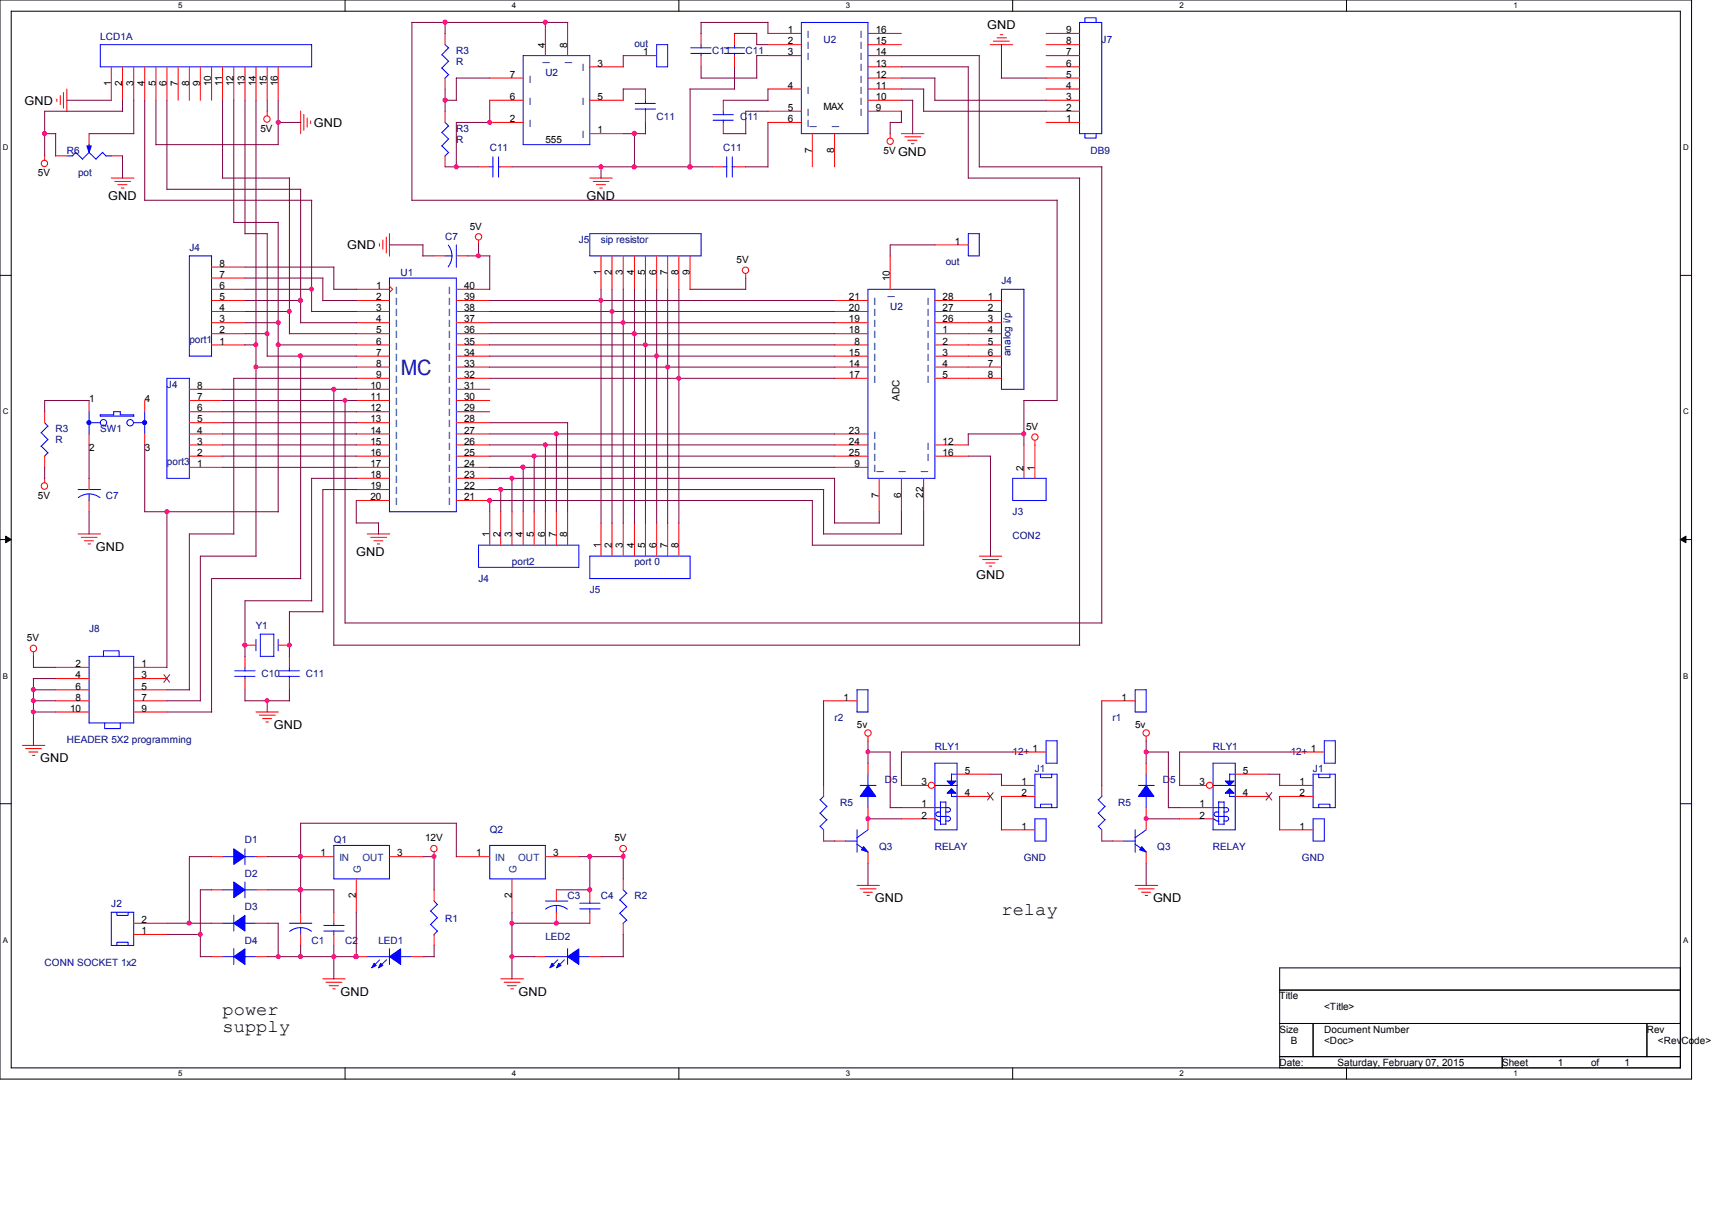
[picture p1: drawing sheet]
<svg xmlns="http://www.w3.org/2000/svg" width="297mm" height="210mm" viewBox="0 0 297 210" stroke-linecap="round" stroke-linejoin="round" font-family="sans-serif">
<path d="M0 0h293.5v187.3h-293.5zM1.9 1.9h289.6v183.4h-289.6z" fill="none" stroke="#000" stroke-width=".17"/>
<g fill="#fff">
<path d="M30.9 .2h.8v1.5h-.8z"/>
<path d="M30.9 185.5h.8v1.6h-.8z"/>
</g>
<path d="M59.9 0v1.9M59.9 185.3v2" fill="none" stroke="#000" stroke-width=".17"/>
<g fill="#fff">
<path d="M88.8 .2h.8v1.5h-.8z"/>
<path d="M88.8 185.5h.8v1.6h-.8z"/>
</g>
<path d="M117.8 0v1.9M117.8 185.3v2" fill="none" stroke="#000" stroke-width=".17"/>
<g fill="#fff">
<path d="M146.7 .2h.8v1.5h-.8z"/>
<path d="M146.7 185.5h.8v1.6h-.8z"/>
</g>
<path d="M175.7 0v1.9M175.7 185.3v2" fill="none" stroke="#000" stroke-width=".17"/>
<g fill="#fff">
<path d="M204.6 .2h.8v1.5h-.8z"/>
<path d="M204.6 185.5h.8v1.6h-.8z"/>
</g>
<path d="M233.6 0v1.9M233.6 185.3v2" fill="none" stroke="#000" stroke-width=".17"/>
<g fill="#fff">
<path d="M262.6 .2h.7v1.5h-.7z"/>
<path d="M262.6 185.5h.7v1.6h-.7z"/>
<path d="M.5 24.8h1v1.6h-1z"/>
<path d="M292 24.8h1v1.6h-1z"/>
<path d="M.5 70.7h1v1.5h-1z"/>
<path d="M292 70.7h1v1.5h-1z"/>
</g>
<path d="M0 47.8h1.9M291.5 47.8h2" fill="none" stroke="#000" stroke-width=".17"/>
<g fill="#fff">
<path d="M.5 116.5h.9v1.6h-.9z"/>
<path d="M292 116.5h.9v1.6h-.9z"/>
</g>
<path d="M0 93.6h1.9M291.5 93.6h2" fill="none" stroke="#000" stroke-width=".17"/>
<path d="M1 93l.9 .6-.9 .6zM291.5 93.6l1-.6v1.2z" fill="#000" stroke="#000" stroke-width=".17"/>
<g fill="#fff">
<path d="M.5 162.4h.9v1.5h-.9z"/>
<path d="M292 162.4h.9v1.5h-.9z"/>
</g>
<path d="M0 139.5h1.9M291.5 139.5h2M222 168h69.5v17.3h-69.5zM222 171.8h69.5M222 177.6h69.5M227.8 177.6v5.8M285.7 177.6v5.8M222 183.4h69.5M260.6 183.4v1.9" fill="none" stroke="#000" stroke-width=".17"/>
<g fill="none" stroke="#f00" stroke-width=".17">
<path d="M9.9 17.2v.4M10.5 16.6v1.6M11 16v2.8M11.6 15.5v3.8M19.3 11.6v5.8M21.3 11.6v5.8M23.2 11.6v5.8M25.1 11.6v5.8M27.1 11.6v5.8M29 11.6v5.8M30.9 11.6v5.8M32.9 11.6v5.8"/>
<path d="M34.8 11.6v5.8M36.7 11.6v5.8M38.6 11.6v5.8M40.6 11.6v5.8M42.5 11.6v5.8M44.4 11.6v5.8M46.4 11.6v5.8M46.4 19.3v.8M48.3 11.6v5.8M52.2 19.3v3.9M52.7 19.9v2.7M77.2 5.8v1.9"/>
<path d="M77.2 13.5v2M77.2 19.3v2M85 17.4h5.8M85 13.5h5.8M94.6 3.9v5.8M98.5 3.9v5.8M102.3 17.4h5.8M102.3 11.6h5.8M108.1 9.7h5.8M112 15.5v1.9M112 19.3v2M121.6 5.8v1.9"/>
<path d="M121.6 9.7v1.9M125.5 17.4v1.9M127.4 5.8v1.9M127.4 9.7v1.9M133.2 7.7h5.8M133.2 9.7h5.8M133.2 19.3h5.8M133.2 15.5h5.8M133.2 5.8h5.8M150.6 7.7h5.8M150.6 9.7h5.8M150.6 19.3h5.8"/>
<path d="M150.6 17.4h5.8M150.6 15.5h5.8M150.6 13.5h5.8M150.6 11.6h5.8M150.6 5.8h5.8M171.8 7.7h3.9M172.3 7.2h2.8M173 6.6h1.6M173.5 6h.4M181.5 7.7h5.8M181.5 9.7h5.8M181.5 19.3h5.8"/>
<path d="M181.5 17.4h5.8M181.5 15.5h5.8M181.5 13.5h5.8M181.5 11.6h5.8M181.5 5.8h5.8M7.7 27v.8M9.7 27.1h1.9M15.5 23.2v1.9M19.3 30.9h3.9M19.3 27.1h2M19.9 31.5h2.7M20.4 32h1.6"/>
<path d="M21 32.6h.5M53.3 20.5v1.6M53.9 21v.5M77.2 27.1v1.9M83 29h2M85 21.3h5.8M86.9 29h1.9M102.3 30.9h3.9M102.3 23.2h5.8M102.9 31.5h2.8M103.5 32h1.5M104.1 32.6h.4"/>
<path d="M123.6 29h1.9M125.5 21.3v1.9M127.4 29h2M133.2 21.3h5.8M140.9 23.2v5.8M144.8 23.2v5.8M154.4 23.2v.8M156.4 23.2h3.9M157 23.7h2.7M157.5 24.3h1.6M158.1 24.9h.4M181.5 21.3h5.8"/>
<path d="M36.7 50.2h5.8M36.7 52.2h5.8M36.7 54.1h5.8M36.7 56h5.8M36.7 57.9h5.8M36.7 59.9h5.8M36.7 48.3h5.8M36.7 46.4h5.8M61.8 50.2h5.8M61.8 52.2h5.8M61.8 54.1h5.8M61.8 56h5.8"/>
<path d="M61.8 57.9h5.8M61.8 59.9h5.8M65.8 42.3v.4M66.4 41.7v1.6M67 41.1v2.8M67.6 40.6v3.8M67.6 49.7l.5 .5-.5 .6M75.3 44.4h1.9M79.2 50.2h5.8M79.2 52.2h5.8M79.2 54.1h5.8M79.2 56h5.8"/>
<path d="M79.2 57.9h5.8M79.2 59.9h5.8M79.2 44.4h1.9M83 41.7v.8M104.3 44.4v5.8M106.2 44.4v5.8M108.1 44.4v5.8M110.1 44.4v5.8M112 44.4v5.8M113.9 44.4v5.8M115.8 44.4v5.8M117.8 44.4v5.8"/>
<path d="M119.7 44.4v5.8M129.4 47.5v.8M144.8 52.2h5.8M144.8 54.1h5.8M144.8 56h5.8M144.8 57.9h5.8M144.8 59.9h5.8M154.4 44.4v5.8M162.2 52.2h11.5M162.2 54.1h11.5M162.2 56h11.5M162.2 57.9h11.5"/>
<path d="M162.2 59.9h11.5M162.2 42.5h5.8M7.7 71.5v1.9M7.7 79.2v1.9M15.5 69.5v2M15.5 75.3v1.9M25.1 69.5v2M25.1 75.3v1.9M32.9 67.6h5.7M32.9 69.5h5.7M32.9 71.5h5.7M32.9 73.4h5.7"/>
<path d="M32.9 75.3h5.7M32.9 77.2h5.7M32.9 79.2h5.7M61.8 61.8h5.8M61.8 63.7h5.8M61.8 65.7h5.8M61.8 67.6h5.8M61.8 69.5h5.8M61.8 71.5h5.8M61.8 73.4h5.8M61.8 75.3h5.8M61.8 77.2h5.8"/>
<path d="M61.8 79.2h5.8M79.2 61.8h5.8M79.2 63.7h5.8M79.2 65.7h5.8M79.2 67.6h5.8M79.2 69.5h5.8M79.2 71.5h5.8M79.2 73.4h5.8M79.2 75.3h5.8M79.2 77.2h5.8M79.2 79.2h5.8M144.8 61.8h5.8"/>
<path d="M144.8 63.7h5.8M144.8 65.7h5.8M144.8 75.3h5.8M144.8 77.2h5.8M144.8 79.2h5.8M162.2 61.8h11.5M162.2 63.7h11.5M162.2 65.7h11.5M162.2 77.2h5.8M162.2 79.2h5.8M177.6 77.2v5.8M179.5 76.5v6.5"/>
<path d="M7.7 83v.8M13.5 92.7h3.9M14.1 93.3h2.7M14.6 93.9h1.6M15.3 94.4h.4M15.5 83v2M15.5 86.9v1.9M32.9 81.1h5.7M61.8 81.1h5.8M61.8 83h5.8M61.8 85h5.8M61.8 86.9h5.8"/>
<path d="M63.7 92.7h3.9M64.3 93.3h2.8M64.9 93.9h1.5M65.4 94.4h.5M79.2 81.1h5.8M79.2 83h5.8M79.2 85h5.8M79.2 86.9h5.8M85 88.8v5.8M86.9 88.8v5.8M88.8 88.8v5.8M90.8 88.8v5.8"/>
<path d="M92.7 88.8v5.8M94.6 88.8v5.8M96.5 88.8v5.8M98.5 88.8v5.8M104.3 90.8v5.7M106.2 90.8v5.7M108.1 90.8v5.7M110.1 90.8v5.7M112 90.8v5.7M113.9 90.8v5.7M115.8 90.8v5.7M117.8 90.8v5.7"/>
<path d="M144.8 81.1h5.8M152.5 83v5.8M156.4 83v5.8M160.2 83v5.8M169.9 96.5h3.9M170.5 97.1h2.7M171 97.7h1.6M171.6 98.3h.4M5.8 113.2v.8M9.7 115.8h5.8M9.7 117.8h5.8M9.7 119.7h5.8"/>
<path d="M23.2 115.8h5.8M23.2 117.8h5.8M23.2 119.7h5.8M42.5 112h1.9M42.5 113.9v1.9M42.5 117.8v1.9M48.3 112h1.9M50.2 113.9v1.9M50.2 117.8v1.9M3.9 129.4h3.9M4.4 129.9h2.8M5 130.5h1.6"/>
<path d="M5.6 131.1h.5M9.7 123.6h5.8M9.7 121.6h5.8M23.2 123.6h5.8M23.2 121.6h5.8M44.4 123.6h3.9M45 124.1h2.8M45.6 124.7h1.5M46.1 125.3h.5M142.9 121.6h5.8M142.9 136.3v1.9M150.6 127.8v.8"/>
<path d="M150.6 132.5v1.9M156.4 136.3h4.6M166 134.4h5.8M166 138.2h5.8M173.7 136.3h5.8M173.7 138.2h5.8M175.7 130.5h5.8M191.1 136.3v1.9M191.1 121.6h5.8M198.8 127.8v.8M198.8 132.5v1.9M204.6 136.3h4.7"/>
<path d="M214.3 134.4h5.8M214.3 138.2h5.8M222 136.3h5.8M222 138.2h5.8M223.9 130.5h5.8M36.7 148.7h1.9M36.7 154.4h1.9M44.4 148.7h2M44.4 154.4h2M52.2 158.3v1.9M52.2 148.7h5.7M57.9 158.3v1.9"/>
<path d="M61.8 152.5v5.8M67.6 148.7h5.8M75.3 147.9v.8M75.3 154.4v2M79.2 148.7h5.8M88.8 152.5v5.8M94.6 148.7h5.8M96.5 154.4v2M96.5 158.3v1.9M102.3 154.4v2M102.3 158.3v1.9M108.1 147.9v.8"/>
<path d="M108.1 152.5v1.9M142.9 144v2M144.8 146h1.9M148.7 153.7h3.9M149.2 154.3h2.8M149.8 154.9h1.5M150.4 155.4h.4M150.6 140.2v3.8M150.6 147.9v1.9M156.4 140.2h5.8M156.4 142.1h5.8M173.7 144h5.8"/>
<path d="M191.1 144v2M193 146h2M196.9 153.7h3.9M197.5 154.3h2.7M198 154.9h1.6M198.7 155.4h.4M198.8 140.2v3.8M198.8 147.9v1.9M204.6 140.2h5.8M204.6 142.1h5.8M222 144h5.8M23.2 160.2h5.8"/>
<path d="M23.2 162.2h5.8M36.7 160.2h1.9M36.7 166h1.9M44.4 160.2h2M44.4 166h2M52.2 162.2v1.9M56 169.9h3.9M56.6 170.5h2.7M57.1 171.1h1.6M57.7 171.6h.5M57.9 162.2v1.9M61.8 166h1.9"/>
<path d="M71.5 166h1.9M75.3 162.2v1.9M86.9 169.9h3.9M87.5 170.5h2.7M88 171.1h1.6M88.6 171.6h.5M92.7 166h1.9M102.3 166h2M108.1 160.2v2"/>
<circle cx="7.7" cy="28.4" r=".55"/>
<circle cx="46.3" cy="20.7" r=".55"/>
<circle cx="154.4" cy="24.5" r=".55"/>
<circle cx="83" cy="41.1" r=".55"/>
<circle cx="129.3" cy="46.9" r=".55"/>
<circle cx="179.5" cy="75.9" r=".55"/>
<circle cx="7.7" cy="84.3" r=".56"/>
<circle cx="5.8" cy="112.5" r=".56"/>
<circle cx="150.6" cy="127.2" r=".55"/>
<circle cx="161.6" cy="136.3" r=".54"/>
<circle cx="198.8" cy="127.2" r=".55"/>
<circle cx="209.9" cy="136.3" r=".54"/>
<circle cx="75.3" cy="147.3" r=".55"/>
<circle cx="108.1" cy="147.3" r=".56"/>
</g>
<g fill="none" stroke="#00f" stroke-width=".17">
<path d="M17.4 7.7h36.7v3.9h-36.7zM76.7 9.5l1.2 1.2M76.7 11.8l1.2 1.2M77.2 7.7l.7 .6M77.8 8.3l-1.2 1.2M77.8 10.6l-1.2 1.3M77.8 13l-.6 .6M90.8 9.7h11.5v15.4h-11.5zM110.2 17.9h3.5M110.2 18.9h3.5M112 17.4v.6M112 18.9v.4"/>
<path d="M113.9 7.7h1.9v3.9h-1.9zM119.8 8.3h3.6M119.8 9.3h3.6M121.6 7.7v.6M121.6 9.2v.5M123.7 19.9h3.5M125.5 19.3v.6M125.6 8.3h3.6M125.6 9.3h3.6M127.4 7.7v.6M127.4 9.2v.5M139 3.9h11.6v19.3h-11.6z"/>
<path d="M187.3 3.9h3.8v19.3h-3.8zM188.2 3.9v-.8h2v.8M11.6 27.1h1M13.1 26.5l1.3 1.1M13.2 26.4l-.6 .7M15.5 26.5l1.2 1.1M15.5 25.1v.4M15.5 26.4l-1.2 1.2M17.8 26.5l.6 .6M17.8 26.4l-1.2 1.2M18.4 27.1h.9M76.7 23l1.2 1.2"/>
<path d="M76.7 25.3l1.2 1.2M77.2 21.3l.7 .6M77.8 21.8l-1.2 1.2M77.8 24.1l-1.2 1.3M77.8 26.5l-.6 .6M85 29h.6M85.5 27.2v3.5M86.4 29h.5M86.5 27.2v3.5M123.7 20.9h3.5M125.5 29h.6M125.5 20.8v.5"/>
<path d="M126.1 27.2v3.5M127 29h.4M127 27.2v3.5M188.2 23.2v.8h2v-.8M32.9 44.4h3.8v17.4h-3.8zM67.6 48.3h11.6v40.5h-11.6zM77.2 44.4h1.2M77.8 42.5l.4 .7 .2 1.2M78.4 44.4l-.1 .8-.6 1.1M79.2 42.5v3.9M102.3 40.6h19.3v3.8h-19.3zM150.6 50.2h11.6v32.8h-11.6z"/>
<path d="M168 40.6h1.9v3.8h-1.9zM173.7 50.2h3.9v17.4h-3.9zM7.2 75.1l1.1 1.2M7.2 77.4l1.1 1.2M7.7 73.4l.6 .6M8.3 74l-1.2 1.1M8.3 76.3l-1.2 1.2M8.3 78.6l-.6 .6M15.4 73.4h2M15.5 71.5v3.9M17.4 72h2.3M17.4 72.2h5.8"/>
<path d="M17.4 72v.3M19.7 71.5h1.2M19.7 71.5v.6M20.8 72h2.4M20.9 71.4v.6M23.2 72v.2M23.2 73.4h1.9M25.1 71.5v3.9M29 65.7h3.9v17.3h-3.9zM13.5 85h3.9M15.5 85.7l.8 .1 1.1 .6M15.5 85.7l-1.2 .3-.7 .4"/>
<path d="M15.5 85.7v1.2M83 94.6h17.4v3.9h-17.4zM102.3 96.5h17.4v3.9h-17.4zM175.7 83h5.8v3.9h-5.8zM15.5 113.9h7.7v11.6h-7.7zM17.9 113.9v-1h2.8v1M40.7 116.4h3.5M40.7 117.4h3.5M42.5 115.8v.7M42.5 117.3v.5M44.4 111v1.9M45.2 113.9h2.3"/>
<path d="M47.5 110v3.9M47.5 110.1h-2.4l.1 3.9M48.3 111v1.9M48.4 116.4h3.5M48.4 117.4h3.5M50.2 115.8v.7M50.2 117.3v.5M148.7 119.7h1.9v3.9h-1.9zM196.9 119.7h1.9v3.9h-1.9zM18.2 125.5v.9h2.7v-.9M142.2 138.8l1.2 1.2M142.9 138.2l-.6 .6"/>
<path d="M143.5 139.9l-1.2 1.2M149.2 136.3h2.8M150.6 134.3v2M150.6 138.2v2M162.2 132.5h3.8v11.5h-3.8zM162.2 136.3h3.9M163.1 139.2h1M163.2 139.2v3.9M164.1 139.1v3.9M165.1 134.3v1.3M165.1 137.7v.6M165.1 134.4h1"/>
<path d="M165.1 138.2h1M179.5 134.4h3.9v5.8h-3.9zM180.5 134.4v.6h2v-.6M181.5 128.6h1.9v3.9h-1.9zM190.5 138.8l1.2 1.2M191.2 138.2l-.7 .6M191.7 139.9l-1.2 1.2M197.5 136.3h2.7M198.8 134.3v2M198.8 138.2v2M210.4 132.5h3.9v11.5h-3.9zM210.4 136.3h3.9"/>
<path d="M211.4 139.2h.9M211.4 139.2v3.9M212.3 139.1v3.9M213.3 134.4h1M213.3 138.2h1M213.3 134.3v1.3M213.3 137.7v.6M227.8 134.4h3.8v5.8h-3.8zM228.8 134.4v.6h1.9v-.6M229.7 128.6h1.9v3.9h-1.9zM19.3 158.3h3.9v5.8h-3.9zM20.3 158.3v.6h1.9v-.6"/>
<path d="M38.6 148.7h2M38.6 154.4h2M40.6 158.8v2.8M42.5 147.3v2.8M42.5 153.1v2.7M42.5 148.7h1.9M42.5 154.4h1.9M57.9 146.7h9.7v5.8h-9.7zM74.7 158.1l1.2 1.2M75.3 156.4l.6 .6M75.9 157l-1.2 1.2M75.9 159.3l-1.2 1.2"/>
<path d="M85 146.7h9.6v5.8h-9.6zM94.6 156.4h3.9M96.5 157.1l.8 .1 1.1 .6M96.5 157.1l-1.2 .3-.7 .4M96.5 157.1v1.3M100.6 157.7h3.5M100.6 156.8h3.5M102.3 156.4v.4M102.3 157.7v.6M107.5 156.2l1.3 1.2M107.5 158.5l1.3 1.2M108.1 154.4l.7 .7"/>
<path d="M108.7 155l-1.2 1.2M108.7 157.4l-1.2 1.1M108.7 159.7l-.6 .6M142.2 143.4l.7 .6M142.2 141.1l1.2 1.2M143.5 142.2l-1.2 1.2M146.7 146h2M148.7 144v3.9M148.7 146.5l1.9 1.4M150.6 144l-2 1.4M162.2 142.1l.3 .2M162.2 140.2h2.3"/>
<path d="M162.6 142.3l.2 .2h.4M162.7 140.9h.5M162.7 140.9a.38 .38 0 0 0-.4 .4 .38 .38 0 0 0 .4 .4h1.8M163.2 143h.9M164.5 140.2a.38 .38 0 0 1 .4 .3 .38 .38 0 0 1-.4 .4h-.5M164.5 141.7a.4 .4 0 0 1 .4 .4 .4 .4 0 0 1-.4 .4h-.5M179.5 142.1h2v3.9h-2zM180.5 140.2v-.6h2v.6M190.5 143.4l.6 .6M190.5 141.1l1.2 1.2M191.7 142.2l-1.2 1.2M194.9 146h2"/>
<path d="M196.9 146.5l2 1.4M196.9 144v3.9M198.8 144l-1.9 1.4M210.4 142.1l.4 .2M210.4 140.2h2.4M210.9 142.3l.2 .2h.4M210.9 140.9h.5M211 140.9a.38 .38 0 0 0-.4 .4 .38 .38 0 0 0 .4 .4h1.8M211.4 143h1M212.8 140.2a.38 .38 0 0 1 .3 .3 .38 .38 0 0 1-.3 .4h-.5M212.8 141.7a.4 .4 0 0 1 .3 .4 .4 .4 0 0 1-.3 .4h-.5M227.8 142.1h1.9v3.9h-1.9z"/>
<path d="M228.8 140.2v-.6h1.9v.6M20.3 164.1v-.6h1.9v.6M38.6 160.2h2M38.6 166h2M40.6 164.6v2.8M42.5 160.2h1.9M42.5 166h1.9M50.2 160.2h3.9M52.2 161l1.1 .2 .7 .4M52.2 161l-.9 .1-1 .5M52.2 161v1.2M56.2 161.6h3.5"/>
<path d="M56.2 160.6h3.5M57.9 160.2v.5M57.9 161.5v.7M63.7 166h3.9M65.9 166.6l-1.2 1.2M67.1 166.6l-1.3 1.2M67.6 164.6v2.8M69.5 166h2M74.7 160.4l1.2 1.2M75.9 161.6l-.6 .6M94.6 166h3.9M96.8 166.6l-1.2 1.2"/>
<path d="M97.9 166.6l-1.2 1.2M98.5 164.6v2.8M100.4 166h1.9"/>
<circle cx="17.9" cy="73.4" r=".55"/>
<circle cx="22.6" cy="73.4" r=".56"/>
</g>
<g fill="#00f" stroke="#00f" stroke-width=".17">
<path d="M15.1 25.3h.7l-.3 1.2z"/>
<path d="M165.1 136.9l.7 .8h-1.5z"/>
<path d="M164.3 135.6h1.5l-.7 .7z"/>
<path d="M149.8 146.9l.8 1-1.2-.4z"/>
<path d="M198.1 146.9l.7 1-1.1-.4z"/>
<path d="M213.3 136.9l.8 .8h-1.5z"/>
<path d="M212.6 135.6h1.5l-.8 .7z"/>
<path d="M40.6 160.2l1.9-1.3v2.7z" fill-rule="evenodd"/>
<path d="M40.6 147.3l1.9 1.4-1.9 1.3z" fill-rule="evenodd"/>
<path d="M40.6 166l1.9-1.3v2.7z" fill-rule="evenodd"/>
<path d="M40.6 153.1l1.9 1.3-1.9 1.4z" fill-rule="evenodd"/>
<path d="M67.6 166l1.9-1.3v2.7z" fill-rule="evenodd"/>
<path d="M64.9 167.2l.4 .4-.8 .4z" fill-rule="evenodd"/>
<path d="M66 167.2l.4 .4-.7 .4z" fill-rule="evenodd"/>
<path d="M198.8 136.3l1.4 1.9h-2.7z" fill-rule="evenodd"/>
<path d="M98.5 166l1.9-1.3v2.7z" fill-rule="evenodd"/>
<path d="M95.8 167.2l.3 .4-.7 .4z" fill-rule="evenodd"/>
<path d="M96.9 167.2l.4 .4-.8 .4z" fill-rule="evenodd"/>
<path d="M150.6 136.3l1.3 1.9h-2.7z" fill-rule="evenodd"/>
<circle cx="25.1" cy="73.3" r=".36"/>
<circle cx="15.4" cy="73.3" r=".36"/>
</g>
<path d="M28.4 117l1.1 1.5M29.5 117l-1.1 1.5M171.3 137.5l1 1.4M172.3 137.5l-1 1.4M219.6 137.5l1.1 1.4M220.7 137.5l-1.1 1.4" fill="none" stroke="#804000" stroke-width=".17"/>
<g fill="none" stroke="#800040" stroke-width=".17">
<path d="M11.6 17.4h7.7M21.3 17.4v1.9M21.3 19.3h-13.6v7.8M23.2 17.4v5.8M25.1 17.4v17.4M27.1 17.4v7.7M29 17.4v15.5M38.6 17.4v13.5M40.6 17.4v21.3M42.5 17.4v23.2M44.4 17.4v79.2M46.4 17.4v1.9"/>
<path d="M48.3 17.4v7.7M71.4 3.9h27.1M71.5 3.9v30.9M77.2 3.9v1.9M77.2 15.5v3.8M77.2 17.4h2M79.2 13.5v3.9M79.2 13.5h5.8M85 17.4v3.9M108.1 9.7v1.9M108.1 15.4v2M108.1 15.5h3.9"/>
<path d="M119.7 15.5h7.7M119.7 15.5v13.5M121.6 3.9h11.6M121.6 13.5h9.7M121.6 3.9v1.9M121.6 11.6v2M125.5 17.4h7.8M127.4 5.8h3.9M127.4 11.6v3.9M131.2 7.7h2M131.3 5.8v1.9M131.3 9.6v3.9"/>
<path d="M131.3 9.7h2M133.2 3.9v1.9M133.2 15.4v2M133.3 19.3h-3.9v3.9M156.3 11.6h11.7v19.3M156.4 15.5h3.9M156.4 17.4h2M156.4 13.5h5.8M156.4 19.3v2M156.4 9.7h13.5M158.3 17.4v5.8M160.2 15.5v3.8"/>
<path d="M160.2 19.3h21.3M162.2 17.4h19.3M162.2 13.5v3.9M169.9 9.7v19.3M173.7 13.5h7.8M173.7 7.7v5.9M7.7 23.2h2M9.7 23.2v3.9M15.5 23.2h7.7M21.3 27.1v3.8M25.1 34.8h29M27.1 25.1h21.2"/>
<path d="M29 32.9h23.2M38.6 30.9h11.6M40.6 38.6h7.7M48.3 38.6v50.3M48.3 21.3h3.9M50.2 30.9v27.1M52.2 32.9v23.1M54.1 34.8v19.3M71.5 34.8h111.9M77.2 29h5.8M85 21.3h-5.8v7.7M88.8 29h34.8"/>
<path d="M104.3 29v1.9M108.1 23.2h3.9M110.1 23.2v5.8M112 21.3v1.9M125.5 23.2h3.9M129.3 29h3.9M133.2 21.3v7.7M154.4 21.3h2M154.4 21.2v2M168 30.9h19.3M169.9 29h21.3M183.4 34.7v34.8h-5.8"/>
<path d="M187.3 30.9v81.1M191.1 29v79.2M42.5 59.9h1.9M42.5 46.4h15.5M42.5 52.2h9.7M42.5 48.3h13.5M42.5 54.1h7.7M42.5 50.2h11.6M42.5 56h5.8M42.5 57.9h3.9M42.5 40.6h3.9M46.4 40.6v21.2"/>
<path d="M48.3 59.9h13.5M50.2 57.9h11.6M52.2 56h9.6M54.1 54.1h7.7M56 48.3v3.9M56 52.2h5.8M57.9 46.4v3.8M57.9 50.2h3.9M67.6 42.5h5.8M73.3 44.4h2M73.4 42.5v1.9M81.1 44.4h3.9"/>
<path d="M83 42.5v1.9M85 52.2h59.8M85 54.1h59.8M85 56h59.8M85 57.9h59.8M85 59.9h59.8M85 44.4v5.8M104.3 50.2v40.6M106.2 50.2v40.6M108.1 50.2v40.6M110.1 50.2v40.6M112 50.2v40.6"/>
<path d="M113.9 50.2v40.6M115.8 50.2v40.6M117.8 50.2v40.6M119.7 50.2h9.7M129.4 48.3v1.9M162.2 42.5h-7.8v1.9M15.5 77.2v5.9M15.5 69.5h-7.8v2M25.1 77.2v11.6M38.6 71.5h23.2M38.6 73.4h23.2M38.6 75.3h23.2"/>
<path d="M38.6 79.2h23.2M38.6 77.2h23.2M38.6 67.6h23.2M38.6 69.5h23.2M44.4 63.7h17.4M46.4 61.8h15.4M52.2 61.8v38.7M57.9 67.6v44.4M59.9 69.5v38.7M61.8 65.7h-21.2v27M85 73.4h13.5M85 75.3h59.8"/>
<path d="M85 79.2h59.8M85 77.2h59.8M85 61.8h59.8M85 63.7h59.8M85 65.7h59.8M92.7 79.2v9.7M94.6 77.2v11.7M96.5 75.3v13.6M98.5 73.4v15.5M167.9 75.3h9.7M168 79.2h3.9M168 75.3v2"/>
<path d="M171.8 79.2v17.4M177.6 69.5v7.7M7.7 81.1v2M15.5 88.8v3.9M25.1 88.8h23.2M29 88.8v27.1M38.6 81.1h23.2M40.6 92.7h-7.7v27.1M44.4 96.5h-9.6v25.2M61.8 90.8h3.9M61.8 86.9v3.9M61.8 85h-5.8v21.2"/>
<path d="M61.8 83h-7.7v21.3M65.7 90.8v1.9M85 85h57.9M85 81.1h59.8M85 83h59.8M86.9 85v3.9M88.8 83v5.9M90.8 81.1v7.8M140.9 94.6h19.4M140.9 86.9v7.8M141 86.9h-56v2M142.9 85v7.7"/>
<path d="M142.9 92.7h13.5M144.8 83v7.8M144.8 90.8h7.8M152.5 88.8v2M156.4 88.8v3.9M160.2 88.8v5.9M5.8 119.7h3.9M5.8 117.8h3.9M5.8 113.9v2M5.8 117.8v11.6M5.8 115.8h3.9M29 119.7h3.9"/>
<path d="M42.5 119.7v2M50.2 106.1v7.9M50.2 119.7v2M50.2 106.2h5.8M52.2 100.4h-15.5v23.2M54.1 104.3h-11.6v9.7M57.9 112h129.4M59.9 108.1h131.3M5.8 123.6h3.9M5.8 121.6h3.9M28.9 121.6h5.9M29 123.6h7.7"/>
<path d="M42.5 121.6h7.7M46.4 121.6v2M142.9 121.6v14.8M150.6 128.6v3.9M150.6 130.5h3.9M154.4 130.5v9.7M171.8 134.4h2M173.7 134.4v2M173.7 138.2v5.9M175.7 130.5h-19.3v5.9M191.1 121.6v14.8M198.8 130.5h3.9v9.7"/>
<path d="M198.8 128.6v3.9M220.1 134.4h1.9M222 134.4v2M222 138.2v5.9M224 130.5h-19.4v5.9M36.7 148.7h-3.8v11.6M36.7 154.4h-1.9v11.7M46.4 154.4h11.6M46.4 148.7h5.8M57.9 154.4v4M61.8 158.3v7.8M73.4 148.7h2"/>
<path d="M75.3 148.7v5.8M79.2 142.9v5.8M79.2 142.9h-27v15.5M88.8 158.3v11.6M96.5 154.4h5.9M100.4 148.7h7.8M102.3 148.7v5.8M108.1 148.7v3.9M142.9 146h1.9M150.6 149.8v3.9M150.6 142.1h5.8M154.4 140.2h2"/>
<path d="M191.1 146h2M198.8 142.1h5.9M198.8 149.8v3.9M202.7 140.2h2M29 160.2h7.7M29 162.2h5.8M34.8 166h1.9M46.4 166h15.4M46.4 160.2h1.9M48.3 160.2v5.9M52.2 164.1v2M57.9 164.1v5.8"/>
<path d="M73.4 166h2M75.3 164.1v2M88.8 166h3.9M88.8 160.2h13.6M104.3 166h3.9M108.1 162.2v3.9"/>
</g>
<g fill="#f0f" stroke="#f0f" stroke-width=".17">
<circle cx="50.2" cy="112" r=".36"/>
<circle cx="52.1" cy="52.1" r=".38"/>
<circle cx="50.2" cy="54" r=".36"/>
<circle cx="46.3" cy="57.9" r=".37"/>
<circle cx="48.3" cy="56" r=".37"/>
<circle cx="44.4" cy="59.8" r=".36"/>
<circle cx="77.2" cy="17.4" r=".37"/>
<circle cx="94.6" cy="3.9" r=".37"/>
<circle cx="83" cy="44.4" r=".36"/>
<circle cx="79.1" cy="29" r=".37"/>
<circle cx="84.9" cy="21.2" r=".36"/>
<circle cx="110" cy="23.2" r=".38"/>
<circle cx="94.6" cy="77.2" r=".37"/>
<circle cx="96.5" cy="75.3" r=".37"/>
<circle cx="92.6" cy="79.1" r=".36"/>
<circle cx="88.8" cy="83" r=".36"/>
<circle cx="86.9" cy="84.9" r=".37"/>
<circle cx="104.2" cy="52.1" r=".37"/>
<circle cx="106.2" cy="54" r=".37"/>
<circle cx="115.8" cy="63.7" r=".37"/>
<circle cx="108.1" cy="56" r=".36"/>
<circle cx="110" cy="57.9" r=".38"/>
<circle cx="112" cy="59.8" r=".36"/>
<circle cx="113.9" cy="61.8" r=".37"/>
<circle cx="117.7" cy="65.6" r=".36"/>
<circle cx="54" cy="50.2" r=".36"/>
<circle cx="104.2" cy="29" r=".37"/>
<circle cx="90.7" cy="81.1" r=".38"/>
<circle cx="119.7" cy="29" r=".38"/>
<circle cx="84.9" cy="86.9" r=".37"/>
<circle cx="59.8" cy="69.5" r=".36"/>
<circle cx="5.8" cy="121.6" r=".36"/>
<circle cx="5.8" cy="123.5" r=".36"/>
<circle cx="42.5" cy="112" r=".37"/>
<circle cx="44.4" cy="63.7" r=".36"/>
<circle cx="52.1" cy="61.8" r=".38"/>
<circle cx="48.3" cy="59.8" r=".37"/>
<circle cx="29" cy="88.8" r=".37"/>
<circle cx="48.3" cy="21.2" r=".37"/>
<circle cx="7.7" cy="23.2" r=".37"/>
<circle cx="110" cy="29" r=".38"/>
<circle cx="46.3" cy="121.6" r=".36"/>
<circle cx="5.8" cy="119.7" r=".37"/>
<circle cx="150.6" cy="130.5" r=".36"/>
<circle cx="150.5" cy="142.1" r=".37"/>
<circle cx="57.9" cy="67.6" r=".38"/>
<circle cx="198.8" cy="142.1" r=".37"/>
<circle cx="198.8" cy="130.5" r=".36"/>
<circle cx="57.9" cy="166" r=".37"/>
<circle cx="34.7" cy="162.2" r=".36"/>
<circle cx="108.1" cy="148.6" r=".37"/>
<circle cx="88.8" cy="166" r=".36"/>
<circle cx="102.3" cy="154.4" r=".37"/>
<circle cx="88.8" cy="160.2" r=".36"/>
<circle cx="96.5" cy="160.2" r=".37"/>
<circle cx="61.8" cy="166" r=".37"/>
<circle cx="75.3" cy="148.6" r=".37"/>
<circle cx="102.3" cy="148.6" r=".37"/>
<circle cx="52.1" cy="148.6" r=".38"/>
<circle cx="52.1" cy="154.4" r=".38"/>
<circle cx="32.8" cy="160.2" r=".37"/>
<circle cx="52.1" cy="166" r=".37"/>
<circle cx="48.3" cy="166" r=".37"/>
<circle cx="77.2" cy="3.9" r=".38"/>
<circle cx="177.6" cy="75.3" r=".37"/>
</g>
<text font-size="3.7" fill="#000080" x="69.5" y="65.1">MC</text>
<g font-size="3.1">
<text x="173.7" y="158.8">relay</text>
<text x="38.6" y="176.2">power</text>
<text x="38.6" y="179.1">supply</text>
</g>
<g font-size="2.1">
<text x="171.2" y="5">GND</text>
<text x="4.3" y="18.2">GND</text>
<text x="54.4" y="22.1">GND</text>
<text x="155.8" y="27.1">GND</text>
<text x="18.8" y="34.8">GND</text>
<text x="101.8" y="34.8">GND</text>
<text x="60.2" y="43.3">GND</text>
<text x="16.6" y="95.6">GND</text>
<text x="61.8" y="96.6">GND</text>
<text x="169.3" y="100.4">GND</text>
<text x="47.5" y="126.5">GND</text>
<text x="7" y="132.2">GND</text>
<text x="151.8" y="156.6">GND</text>
<text x="200" y="156.6">GND</text>
<text x="59.1" y="172.8">GND</text>
<text x="90" y="172.8">GND</text>
</g>
<g font-size="1.7">
<text x="136.7" y="5.8">1</text>
<text x="151.9" y="5.8">16</text>
<text x="184.9" y="5.8">9</text>
<text x="94.6" y="8.3" transform="rotate(-90 94.6 8.3)">4</text>
<text x="98.4" y="8.3" transform="rotate(-90 98.4 8.3)">8</text>
<text x="103.7" y="11.6">3</text>
<text x="111.6" y="9.6">1</text>
<text x="136.7" y="7.7">2</text>
<text x="136.7" y="9.6">3</text>
<text x="151.9" y="11.6">13</text>
<text x="151.9" y="9.6">14</text>
<text x="151.9" y="7.7">15</text>
<text x="184.9" y="11.6">6</text>
<text x="184.9" y="9.6">7</text>
<text x="184.9" y="7.7">8</text>
<text x="19.3" y="15" transform="rotate(-90 19.3 15)">1</text>
<text x="21.2" y="15" transform="rotate(-90 21.2 15)">2</text>
<text x="23.2" y="15" transform="rotate(-90 23.2 15)">3</text>
<text x="25.1" y="15" transform="rotate(-90 25.1 15)">4</text>
<text x="27" y="15" transform="rotate(-90 27 15)">5</text>
<text x="28.9" y="15" transform="rotate(-90 28.9 15)">6</text>
<text x="30.9" y="15" transform="rotate(-90 30.9 15)">7</text>
<text x="32.8" y="15" transform="rotate(-90 32.8 15)">8</text>
<text x="34.7" y="15" transform="rotate(-90 34.7 15)">9</text>
<text x="36.7" y="15" transform="rotate(-90 36.7 15)">10</text>
<text x="38.6" y="15" transform="rotate(-90 38.6 15)">11</text>
<text x="40.5" y="15" transform="rotate(-90 40.5 15)">12</text>
<text x="42.5" y="15" transform="rotate(-90 42.5 15)">13</text>
<text x="44.4" y="15" transform="rotate(-90 44.4 15)">14</text>
<text x="46.3" y="15" transform="rotate(-90 46.3 15)">15</text>
<text x="48.2" y="15" transform="rotate(-90 48.2 15)">16</text>
<text x="88.4" y="17.4">6</text>
<text x="88.4" y="13.5">7</text>
<text x="103.7" y="17.4">5</text>
<text x="136.7" y="15.4">4</text>
<text x="151.9" y="17.4">10</text>
<text x="151.9" y="15.4">11</text>
<text x="151.9" y="13.5">12</text>
<text x="184.9" y="17.4">3</text>
<text x="184.9" y="15.4">4</text>
<text x="184.9" y="13.5">5</text>
<text x="45.2" y="22.9">5V</text>
<text x="88.4" y="21.2">2</text>
<text x="103.7" y="23.2">1</text>
<text x="136.7" y="19.3">5</text>
<text x="136.7" y="21.2">6</text>
<text x="142.9" y="19">MAX</text>
<text x="151.9" y="19.3">9</text>
<text x="184.9" y="21.2">1</text>
<text x="184.9" y="19.3">2</text>
<text x="94.6" y="24.8">555</text>
<text x="140.9" y="26.6" transform="rotate(-90 140.9 26.6)">7</text>
<text x="144.7" y="26.6" transform="rotate(-90 144.7 26.6)">8</text>
<text x="153.3" y="26.7">5V</text>
<text x="6.6" y="30.6">5V</text>
<text x="81.5" y="39.8">5V</text>
<text x="38.1" y="46.3">8</text>
<text x="104.2" y="47.8" transform="rotate(-90 104.2 47.8)">1</text>
<text x="106.1" y="47.8" transform="rotate(-90 106.1 47.8)">2</text>
<text x="108.1" y="47.8" transform="rotate(-90 108.1 47.8)">3</text>
<text x="110" y="47.8" transform="rotate(-90 110 47.8)">4</text>
<text x="111.9" y="47.8" transform="rotate(-90 111.9 47.8)">5</text>
<text x="113.9" y="47.8" transform="rotate(-90 113.9 47.8)">6</text>
<text x="115.8" y="47.8" transform="rotate(-90 115.8 47.8)">7</text>
<text x="117.7" y="47.8" transform="rotate(-90 117.7 47.8)">8</text>
<text x="119.7" y="47.8" transform="rotate(-90 119.7 47.8)">9</text>
<text x="127.8" y="45.6">5V</text>
<text x="165.6" y="42.5">1</text>
<text x="38.1" y="52.1">5</text>
<text x="38.1" y="50.2">6</text>
<text x="38.1" y="48.2">7</text>
<text x="65.2" y="50.2">1</text>
<text x="65.2" y="52.1">2</text>
<text x="80.5" y="52.1">39</text>
<text x="80.5" y="50.2">40</text>
<text x="147.3" y="52.1">21</text>
<text x="154.4" y="48.9" transform="rotate(-90 154.4 48.9)">10</text>
<text x="163.5" y="52.1">28</text>
<text x="171.4" y="52.1">1</text>
<text x="38.1" y="59.8">1</text>
<text x="38.1" y="57.9">2</text>
<text x="38.1" y="56">3</text>
<text x="38.1" y="54">4</text>
<text x="65.2" y="54">3</text>
<text x="65.2" y="56">4</text>
<text x="65.2" y="57.9">5</text>
<text x="65.2" y="59.8">6</text>
<text x="80.5" y="59.8">35</text>
<text x="80.5" y="57.9">36</text>
<text x="80.5" y="56">37</text>
<text x="80.5" y="54">38</text>
<text x="147.3" y="57.9">18</text>
<text x="147.3" y="56">19</text>
<text x="147.3" y="54">20</text>
<text x="148.2" y="59.8">8</text>
<text x="163.5" y="57.9">1</text>
<text x="163.5" y="59.8">2</text>
<text x="163.5" y="56">26</text>
<text x="163.5" y="54">27</text>
<text x="171.4" y="54">2</text>
<text x="171.4" y="56">3</text>
<text x="171.4" y="57.9">4</text>
<text x="171.4" y="59.8">5</text>
<text x="65.2" y="61.8">7</text>
<text x="65.2" y="63.7">8</text>
<text x="65.2" y="65.6">9</text>
<text x="80.5" y="65.6">32</text>
<text x="80.5" y="63.7">33</text>
<text x="80.5" y="61.8">34</text>
<text x="147.3" y="63.7">14</text>
<text x="147.3" y="61.8">15</text>
<text x="147.3" y="65.6">17</text>
<text x="163.5" y="61.8">3</text>
<text x="163.5" y="63.7">4</text>
<text x="163.5" y="65.6">5</text>
<text x="171.4" y="61.8">6</text>
<text x="171.4" y="63.7">7</text>
<text x="171.4" y="65.6">8</text>
<text x="15.5" y="69.7">1</text>
<text x="25.1" y="69.7">4</text>
<text x="34.2" y="71.4">6</text>
<text x="34.2" y="69.5">7</text>
<text x="34.2" y="67.5">8</text>
<text x="64.3" y="67.5">10</text>
<text x="64.3" y="69.5">11</text>
<text x="64.3" y="71.4">12</text>
<text x="80.5" y="71.4">29</text>
<text x="80.5" y="69.5">30</text>
<text x="80.5" y="67.5">31</text>
<text x="156" y="69.5" transform="rotate(-90 156 69.5)">ADC</text>
<text x="34.2" y="77.2">3</text>
<text x="34.2" y="75.3">4</text>
<text x="34.2" y="73.3">5</text>
<text x="64.3" y="73.3">13</text>
<text x="64.3" y="75.3">14</text>
<text x="64.3" y="77.2">15</text>
<text x="80.5" y="77.2">26</text>
<text x="80.5" y="75.3">27</text>
<text x="80.5" y="73.3">28</text>
<text x="147.3" y="75.3">23</text>
<text x="147.3" y="77.2">24</text>
<text x="163.5" y="77.2">12</text>
<text x="178" y="74.6">5V</text>
<text x="15.5" y="78.3">2</text>
<text x="25.1" y="78.3">3</text>
<text x="34.2" y="81.1">1</text>
<text x="34.2" y="79.1">2</text>
<text x="64.3" y="79.1">16</text>
<text x="64.3" y="81.1">17</text>
<text x="64.3" y="83">18</text>
<text x="80.5" y="83">23</text>
<text x="80.5" y="81.1">24</text>
<text x="80.5" y="79.1">25</text>
<text x="147.3" y="79.1">25</text>
<text x="148.2" y="81.1">9</text>
<text x="163.5" y="79.1">16</text>
<text x="177.6" y="81.7" transform="rotate(-90 177.6 81.7)">2</text>
<text x="179.5" y="81.7" transform="rotate(-90 179.5 81.7)">1</text>
<text x="6.6" y="86.6">5V</text>
<text x="64.3" y="84.9">19</text>
<text x="64.3" y="86.8">20</text>
<text x="80.5" y="86.8">21</text>
<text x="80.5" y="84.9">22</text>
<text x="152.5" y="86.4" transform="rotate(-90 152.5 86.4)">7</text>
<text x="156.3" y="86.4" transform="rotate(-90 156.3 86.4)">6</text>
<text x="160.2" y="86.4" transform="rotate(-90 160.2 86.4)">22</text>
<text x="84.9" y="93.3" transform="rotate(-90 84.9 93.3)">1</text>
<text x="86.8" y="93.3" transform="rotate(-90 86.8 93.3)">2</text>
<text x="88.8" y="93.3" transform="rotate(-90 88.8 93.3)">3</text>
<text x="90.7" y="93.3" transform="rotate(-90 90.7 93.3)">4</text>
<text x="92.6" y="93.3" transform="rotate(-90 92.6 93.3)">5</text>
<text x="94.6" y="93.3" transform="rotate(-90 94.6 93.3)">6</text>
<text x="96.5" y="93.3" transform="rotate(-90 96.5 93.3)">7</text>
<text x="98.4" y="93.3" transform="rotate(-90 98.4 93.3)">8</text>
<text x="104.2" y="95.2" transform="rotate(-90 104.2 95.2)">1</text>
<text x="106.1" y="95.2" transform="rotate(-90 106.1 95.2)">2</text>
<text x="108.1" y="95.2" transform="rotate(-90 108.1 95.2)">3</text>
<text x="110" y="95.2" transform="rotate(-90 110 95.2)">4</text>
<text x="111.9" y="95.2" transform="rotate(-90 111.9 95.2)">5</text>
<text x="113.9" y="95.2" transform="rotate(-90 113.9 95.2)">6</text>
<text x="115.8" y="95.2" transform="rotate(-90 115.8 95.2)">7</text>
<text x="117.7" y="95.2" transform="rotate(-90 117.7 95.2)">8</text>
<text x="4.7" y="111.3">5V</text>
<text x="13.1" y="115.8">2</text>
<text x="13.1" y="117.7">4</text>
<text x="13.1" y="119.7">6</text>
<text x="24.6" y="115.8">1</text>
<text x="24.6" y="117.7">3</text>
<text x="24.6" y="119.7">5</text>
<text x="12.1" y="123.5">10</text>
<text x="13.1" y="121.6">8</text>
<text x="24.6" y="121.6">7</text>
<text x="24.6" y="123.5">9</text>
<text x="146.3" y="121.6">1</text>
<text x="194.6" y="121.6">1</text>
<text x="148.7" y="126.3">5v</text>
<text x="179.1" y="130.5">1</text>
<text x="196.9" y="126.3">5v</text>
<text x="227.4" y="130.5">1</text>
<text x="159.8" y="136.3">3</text>
<text x="167.4" y="134.3">5</text>
<text x="177.2" y="136.3">1</text>
<text x="208.1" y="136.3">3</text>
<text x="215.6" y="134.3">5</text>
<text x="225.4" y="136.3">1</text>
<text x="159.8" y="140.1">1</text>
<text x="159.8" y="142.1">2</text>
<text x="167.4" y="138.2">4</text>
<text x="177.2" y="138.2">2</text>
<text x="177.2" y="144">1</text>
<text x="208.1" y="140.1">1</text>
<text x="208.1" y="142.1">2</text>
<text x="215.6" y="138.2">4</text>
<text x="225.4" y="144">1</text>
<text x="225.4" y="138.2">2</text>
<text x="55.6" y="148.6">1</text>
<text x="68.9" y="148.6">3</text>
<text x="73.7" y="146">12V</text>
<text x="82.6" y="148.6">1</text>
<text x="96" y="148.6">3</text>
<text x="106.6" y="146">5V</text>
<text x="61.8" y="155.9" transform="rotate(-90 61.8 155.9)">2</text>
<text x="88.8" y="155.9" transform="rotate(-90 88.8 155.9)">2</text>
<text x="24.6" y="160.2">2</text>
<text x="24.6" y="162.1">1</text>
<text x="222" y="173.4">Title</text>
<text x="222" y="179.2">Size</text>
<text x="229.7" y="175.3">&lt;Title&gt;</text>
<text x="229.7" y="179.2">Document Number</text>
<text x="285.7" y="179.2">Rev</text>
<text x="222" y="185">Date:</text>
<text x="223.9" y="181.1">B</text>
<text x="229.7" y="181.1">&lt;Doc&gt;</text>
<text x="232.1" y="185">Saturday, February 07, 2015</text>
<text x="260.6" y="185">Sheet</text>
<text x="270.2" y="185">1</text>
<text x="276" y="185">of</text>
<text x="281.8" y="185">1</text>
<text x="287.6" y="181.1">&lt;RevCode&gt;</text>
</g>
<g font-size="1.7" fill="#000080">
<text x="17.4" y="6.9">LCD1A</text>
<text x="79.2" y="9.4">R3</text>
<text x="79.2" y="11.3">R</text>
<text x="110.1" y="8.2">out</text>
<text x="123.6" y="9.4">C11</text>
<text x="129.4" y="9.4">C11</text>
<text x="142.9" y="7.4">U2</text>
<text x="191.1" y="7.4">J7</text>
<text x="94.6" y="13.2">U2</text>
<text x="79.2" y="22.9">R3</text>
<text x="113.9" y="20.9">C11</text>
<text x="128.4" y="20.9">C11</text>
<text x="11.6" y="26.7">R6</text>
<text x="79.2" y="24.8">R</text>
<text x="85" y="26.2">C11</text>
<text x="125.5" y="26.2">C11</text>
<text x="189.2" y="26.7">DB9</text>
<text x="13.5" y="30.6">pot</text>
<text x="77.2" y="41.6">C7</text>
<text x="32.8" y="43.5">J4</text>
<text x="69.5" y="48">U1</text>
<text x="100.4" y="42.2">J5</text>
<text x="104.3" y="42.2">sip resistor</text>
<text x="164.1" y="46">out</text>
<text x="154.4" y="53.8">U2</text>
<text x="173.7" y="49.3">J4</text>
<text x="32.8" y="59.5">port1</text>
<text x="175.3" y="61.8" transform="rotate(-90 175.3 61.8)">analog i/p</text>
<text x="29" y="67.3">J4</text>
<text x="9.7" y="75">R3</text>
<text x="9.7" y="76.9">R</text>
<text x="17.4" y="75">SW1</text>
<text x="29" y="80.8">port3</text>
<text x="18.4" y="86.6">C7</text>
<text x="175.7" y="89.5">J3</text>
<text x="175.7" y="93.5">CON2</text>
<text x="83" y="101.1">J4</text>
<text x="88.8" y="98.1">port2</text>
<text x="110.1" y="98.1">port 0</text>
<text x="102.3" y="103">J5</text>
<text x="15.5" y="109.7">J8</text>
<text x="44.4" y="109.1">Y1</text>
<text x="45.4" y="117.4">C10</text>
<text x="53.1" y="117.4">C11</text>
<text x="144.8" y="125.2">r2</text>
<text x="193" y="125.2">r1</text>
<text x="11.6" y="129">HEADER 5X2 programming</text>
<text x="162.2" y="130.2">RLY1</text>
<text x="175.7" y="131">12+</text>
<text x="210.4" y="130.2">RLY1</text>
<text x="223.9" y="131">12+</text>
<text x="153.5" y="136">D5</text>
<text x="179.5" y="134.1">J1</text>
<text x="201.7" y="136">D5</text>
<text x="227.8" y="134.1">J1</text>
<text x="145.7" y="139.8">R5</text>
<text x="194" y="139.8">R5</text>
<text x="42.5" y="146.4">D1</text>
<text x="57.9" y="146.4">Q1</text>
<text x="85" y="144.5">Q2</text>
<text x="152.5" y="147.6">Q3</text>
<text x="162.2" y="147.6">RELAY</text>
<text x="177.6" y="149.5">GND</text>
<text x="200.8" y="147.6">Q3</text>
<text x="210.4" y="147.6">RELAY</text>
<text x="225.9" y="149.5">GND</text>
<text x="42.5" y="152.2">D2</text>
<text x="19.3" y="157.4">J2</text>
<text x="42.5" y="158">D3</text>
<text x="77.2" y="159.9">R1</text>
<text x="98.5" y="156">C3</text>
<text x="104.3" y="156">C4</text>
<text x="110.1" y="156">R2</text>
<text x="7.7" y="167.6">CONN SOCKET 1x2</text>
<text x="42.5" y="163.8">D4</text>
<text x="54.1" y="163.8">C1</text>
<text x="59.9" y="163.8">C2</text>
<text x="65.7" y="163.8">LED1</text>
<text x="94.6" y="163.2">LED2</text>
</g>
<g font-size="1.7" fill="#004080">
<text x="95.4" y="11.1" transform="rotate(-90 95.4 11.1)">I</text>
<text x="99.3" y="11.1" transform="rotate(-90 99.3 11.1)">I</text>
<text x="140" y="6.6">I</text>
<text x="140" y="8.6">I</text>
<text x="140" y="10.5">I</text>
<text x="149.2" y="10.5">I</text>
<text x="149.2" y="8.6">I</text>
<text x="149.2" y="6.6">I</text>
<text x="91.7" y="14.4">I</text>
<text x="100.9" y="12.4">I</text>
<text x="140" y="16.3">I</text>
<text x="149.2" y="16.3">I</text>
<text x="149.2" y="14.4">I</text>
<text x="149.2" y="12.4">I</text>
<text x="91.7" y="22.1">I</text>
<text x="91.7" y="18.2">I</text>
<text x="100.9" y="18.2">I</text>
<text x="140" y="20.1">I</text>
<text x="140" y="22.1">I</text>
<text x="141.7" y="22.2" transform="rotate(-90 141.7 22.2)">I</text>
<text x="145.6" y="22.2" transform="rotate(-90 145.6 22.2)">I</text>
<text x="149.2" y="20.1">I</text>
<text x="149.2" y="18.2">I</text>
<text x="100.9" y="24">I</text>
<text x="68.5" y="51">I</text>
<text x="68.5" y="53">I</text>
<text x="77.8" y="53">I</text>
<text x="77.8" y="51">I</text>
<text x="151.5" y="53">I</text>
<text x="155.2" y="51.6" transform="rotate(-90 155.2 51.6)">I</text>
<text x="160.8" y="53">I</text>
<text x="68.5" y="54.9">I</text>
<text x="68.5" y="56.8">I</text>
<text x="68.5" y="58.7">I</text>
<text x="77.8" y="58.7">I</text>
<text x="77.8" y="56.8">I</text>
<text x="77.8" y="54.9">I</text>
<text x="151.5" y="58.7">I</text>
<text x="151.5" y="56.8">I</text>
<text x="151.5" y="54.9">I</text>
<text x="160.8" y="58.7">I</text>
<text x="160.8" y="56.8">I</text>
<text x="160.8" y="54.9">I</text>
<text x="68.5" y="60.7">I</text>
<text x="68.5" y="62.6">I</text>
<text x="68.5" y="64.5">I</text>
<text x="77.8" y="64.5">I</text>
<text x="77.8" y="62.6">I</text>
<text x="77.8" y="60.7">I</text>
<text x="151.5" y="60.7">I</text>
<text x="151.5" y="64.5">I</text>
<text x="151.5" y="62.6">I</text>
<text x="160.8" y="60.7">I</text>
<text x="160.8" y="62.6">I</text>
<text x="160.8" y="64.5">I</text>
<text x="68.5" y="66.5">I</text>
<text x="68.5" y="68.4">I</text>
<text x="68.5" y="70.3">I</text>
<text x="77.8" y="70.3">I</text>
<text x="77.8" y="68.4">I</text>
<text x="77.8" y="66.5">I</text>
<text x="151.5" y="66.5">I</text>
<text x="160.8" y="66.5">I</text>
<text x="68.5" y="72.3">I</text>
<text x="68.5" y="74.2">I</text>
<text x="68.5" y="76.1">I</text>
<text x="77.8" y="76.1">I</text>
<text x="77.8" y="74.2">I</text>
<text x="77.8" y="72.3">I</text>
<text x="151.5" y="76.1">I</text>
<text x="68.5" y="78">I</text>
<text x="68.5" y="80">I</text>
<text x="68.5" y="81.9">I</text>
<text x="68.5" y="83.8">I</text>
<text x="77.8" y="83.8">I</text>
<text x="77.8" y="81.9">I</text>
<text x="77.8" y="80">I</text>
<text x="77.8" y="78">I</text>
<text x="151.5" y="81.9">I</text>
<text x="151.5" y="78">I</text>
<text x="151.5" y="80">I</text>
<text x="153.3" y="82" transform="rotate(-90 153.3 82)">I</text>
<text x="157.2" y="82" transform="rotate(-90 157.2 82)">I</text>
<text x="160.8" y="78">I</text>
<text x="160.8" y="80">I</text>
<text x="161" y="82" transform="rotate(-90 161 82)">I</text>
<text x="68.5" y="85.8">I</text>
<text x="68.5" y="87.7">I</text>
<text x="77.8" y="87.7">I</text>
<text x="77.8" y="85.8">I</text>
<text x="58.9" y="149.5">IN</text>
<text x="62.9" y="149.5">OUT</text>
<text x="85.9" y="149.5">IN</text>
<text x="89.9" y="149.5">OUT</text>
<text x="62.6" y="151.6" transform="rotate(-90 62.6 151.6)">G</text>
<text x="89.6" y="151.6" transform="rotate(-90 89.6 151.6)">G</text>
</g>
<g font-size="1.4">
<text x="30.9" y="1.4">5</text>
<text x="88.8" y="1.4">4</text>
<text x="146.7" y="1.4">3</text>
<text x="204.6" y="1.4">2</text>
<text x="262.6" y="1.4">1</text>
<text x=".5" y="26.1">D</text>
<text x="292" y="26.1">D</text>
<text x=".5" y="71.9">C</text>
<text x="292" y="71.9">C</text>
<text x=".5" y="117.8">B</text>
<text x="292" y="117.8">B</text>
<text x=".5" y="163.6">A</text>
<text x="292" y="163.6">A</text>
<text x="30.9" y="186.8">5</text>
<text x="88.8" y="186.8">4</text>
<text x="146.7" y="186.8">3</text>
<text x="204.6" y="186.8">2</text>
<text x="262.6" y="186.8">1</text>
</g>
</svg>
